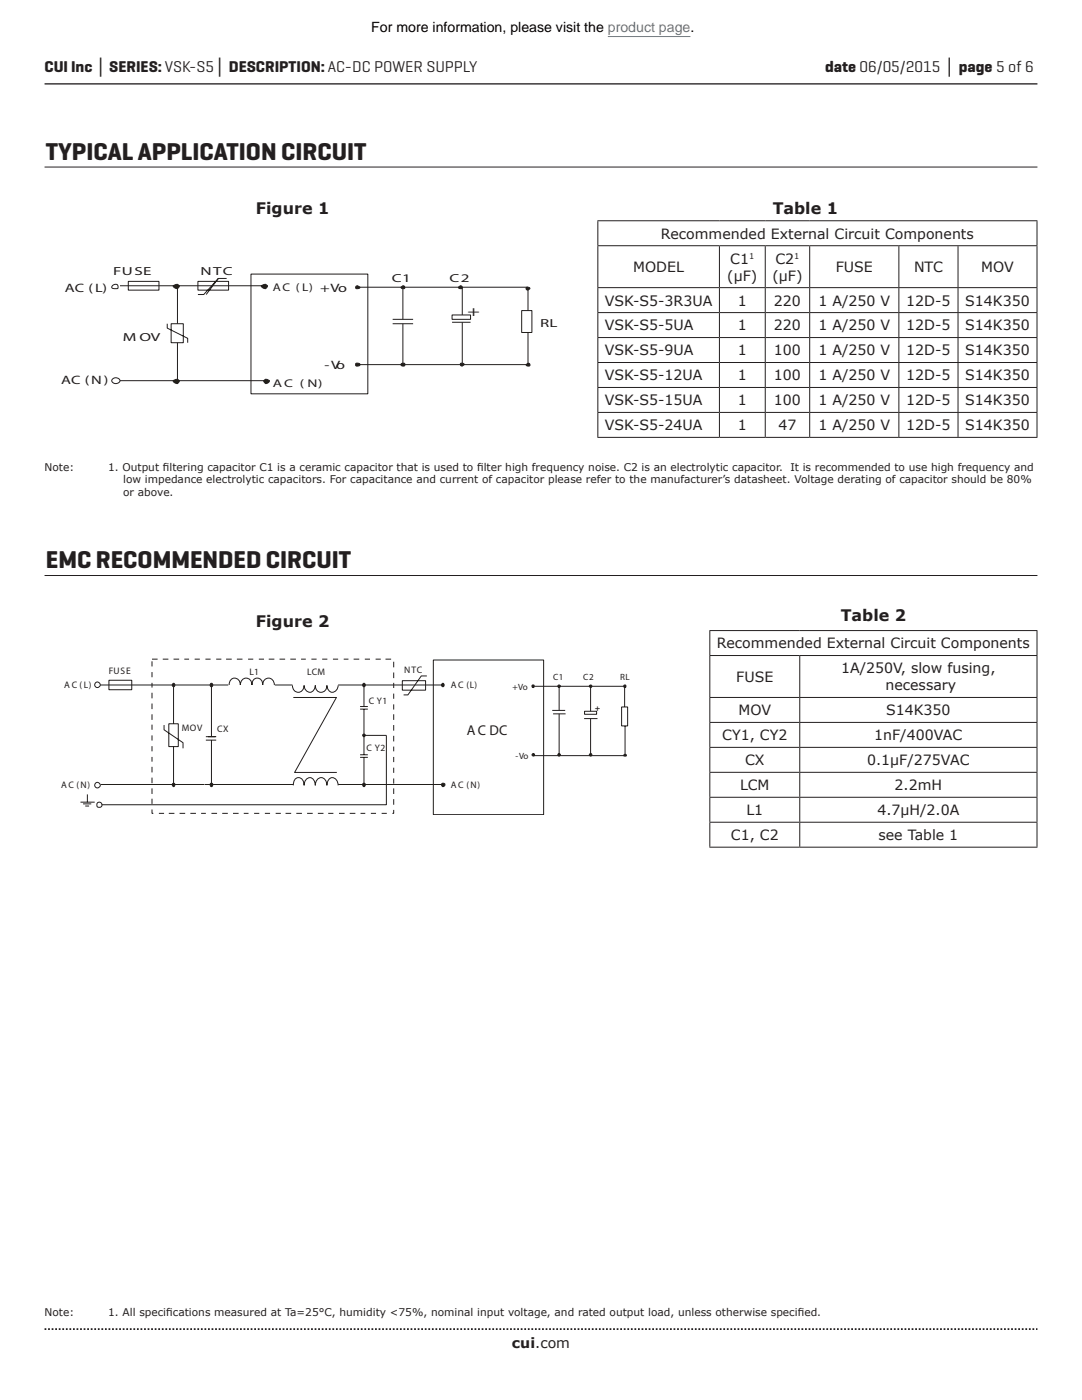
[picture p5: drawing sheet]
<svg xmlns="http://www.w3.org/2000/svg" width="216mm" height="279mm" viewBox="0 0 216 279" stroke-linecap="round" stroke-linejoin="round" font-family="sans-serif">
<path d="M8.9 16.7h198.1" fill="none" stroke="#231f20" stroke-width=".26"/>
<path d="M8.9 265.3h198.1" fill="none" stroke="#231f20" stroke-width=".35" stroke-dasharray=".4 .4 .4 .4 .4 .4" stroke-dashoffset=".7" stroke-linecap="butt"/>
<g fill="none" stroke="#231f20" stroke-width=".2">
<path d="M8.9 33.3h198.1M119.2 44.1h87.8M119.2 49h87.8M119.2 57.4h87.8M119.3 44.1v4.9M119.3 49.1v8.2M119.3 57.5v4.8M143.6 49.1v8.2M143.6 57.5v4.8M152.7 49.1v8.2M152.7 57.5v4.8M161.6 49.1v8.2"/>
<path d="M161.6 57.5v4.8M179.4 49.1v8.2M179.4 57.5v4.8M191.2 49.1v8.2M191.2 57.5v4.8M206.9 44.1v4.9M206.9 49.1v8.2M206.9 57.5v4.8M119.2 62.4h87.8M119.2 67.4h87.8M119.2 72.3h87.8M119.2 77.3h87.8"/>
<path d="M119.3 62.5v4.8M119.3 67.5v4.8M119.3 72.4v4.8M119.3 77.4v4.8M143.6 62.5v4.8M143.6 67.5v4.8M143.6 72.4v4.8M143.6 77.4v4.8M152.7 62.5v4.8M152.7 67.5v4.8M152.7 72.4v4.8M152.7 77.4v4.8"/>
<path d="M161.6 62.5v4.8M161.6 67.5v4.8M161.6 72.4v4.8M161.6 77.4v4.8M179.4 62.5v4.8M179.4 67.5v4.8M179.4 72.4v4.8M179.4 77.4v4.8M191.2 62.5v4.8M191.2 67.5v4.8M191.2 72.4v4.8M191.2 77.4v4.8"/>
<path d="M206.9 62.5v4.8M206.9 67.5v4.8M206.9 72.4v4.8M206.9 77.4v4.8M119.2 82.3h87.8M119.2 87.3h87.8M119.3 82.4v4.8M143.6 82.4v4.8M152.7 82.4v4.8M161.6 82.4v4.8M179.4 82.4v4.8M191.2 82.4v4.8"/>
<path d="M206.9 82.4v4.8M8.9 114.9h198.1"/>
</g>
<path d="M25.6 56.2h6.1v1.7h-6.1zM23.9 76h29.5" fill="none" stroke="#221f1a" stroke-width=".2"/>
<path d="M22.5 56.9a.59 .59 0 0 1 .8-.1 .59 .59 0 0 1 .2 .7l-.4 .1a.61 .61 0 0 1-.8-.3z" fill-rule="evenodd" fill="#fff"/>
<path d="M22.5 56.9a.59 .59 0 0 1 .8-.1 .59 .59 0 0 1 .2 .7l-.4 .1a.61 .61 0 0 1-.8-.3z" fill="none" stroke="#221f1a" stroke-width=".2"/>
<path d="M71.1 57.1l.3-.1 .4 .3-.1 .2-.6 .1-.1-.3z" fill-rule="evenodd" fill="#221f1a"/>
<path d="M23.9 57h28.7M71.1 57.1l.3-.1 .4 .3-.1 .2-.6 .1-.1-.3z" fill="none" stroke="#221f1a" stroke-width=".2"/>
<path d="M22.5 75.6a.8 .8 0 0 1 .9-.2 .8 .8 0 0 1 .5 .8 .81 .81 0 0 1-.9 .4 .81 .81 0 0 1-.6-.8z" fill-rule="evenodd" fill="#fff"/>
<path d="M22.5 75.6a.8 .8 0 0 1 .9-.2 .8 .8 0 0 1 .5 .8 .81 .81 0 0 1-.9 .4 .81 .81 0 0 1-.6-.8z" fill="none" stroke="#221f1a" stroke-width=".2"/>
<path d="M105 57.4l.5-.1 .2 .3-.3 .3-.3-.1z" fill-rule="evenodd" fill="#221f1a"/>
<path d="M105 57.4l.5-.1 .2 .3-.3 .3-.3-.1z" fill="none" stroke="#221f1a" stroke-width=".2"/>
<path d="M105 72.8l.4-.3 .2 .1 .1 .4h-.4z" fill-rule="evenodd" fill="#221f1a"/>
<path d="M78.4 64.6h4M90.2 62.9h3.7v.8h-3.7zM105 72.8l.4-.3 .2 .1 .1 .4h-.4z" fill="none" stroke="#221f1a" stroke-width=".2"/>
<path d="M80 57.3l.4-.3 .3 .1 .1 .4-.5 .1z" fill-rule="evenodd" fill="#221f1a"/>
<path d="M80 57.3l.4-.3 .3 .1 .1 .4-.5 .1z" fill="none" stroke="#221f1a" stroke-width=".2"/>
<path d="M91.9 72.6l.4-.1 .3 .3-.4 .3-.2-.1z" fill-rule="evenodd" fill="#221f1a"/>
<path d="M78.4 63.7h4M90.2 64.3h3.7M91.9 72.6l.4-.1 .3 .3-.4 .3-.2-.1z" fill="none" stroke="#221f1a" stroke-width=".2"/>
<path d="M80.1 72.6l.6-.1 .1 .5h-.7l-.1-.2z" fill-rule="evenodd" fill="#221f1a"/>
<path d="M80.1 72.6l.6-.1 .1 .5h-.7l-.1-.2z" fill="none" stroke="#221f1a" stroke-width=".2"/>
<path d="M91.5 57.3l.4-.3 .2 .1 .1 .4-.4 .1z" fill-rule="evenodd" fill="#221f1a"/>
<path d="M91.5 57.3l.4-.3 .2 .1 .1 .4-.4 .1z" fill="none" stroke="#221f1a" stroke-width=".2"/>
<path d="M71 72.6l.5-.1 .3 .3-.1 .2h-.6z" fill-rule="evenodd" fill="#221f1a"/>
<path d="M71 72.6l.5-.1 .3 .3-.1 .2h-.6zM104.1 62h2v4.4h-2z" fill="none" stroke="#221f1a" stroke-width=".2"/>
<path d="M52.6 76a.84 .84 0 0 1 1.2 0 .58 .58 0 0 1-.6 .5 .58 .58 0 0 1-.6-.5z" fill-rule="evenodd" fill="#221f1a"/>
<path d="M39.5 56.2h6.1v1.7h-6.1zM43.6 55.6l-2.9 3.2h-1.2M45.2 55.6h-1.6l-2.5 3.2M50.1 54.7h23.3v23.9h-23.3zM52.6 76a.84 .84 0 0 1 1.2 0 .58 .58 0 0 1-.6 .5 .58 .58 0 0 1-.6-.5z" fill="none" stroke="#221f1a" stroke-width=".2"/>
<path d="M52.1 57a.99 .99 0 0 1 1.3 0 .57 .57 0 0 1-.4 .6 .57 .57 0 0 1-.6-.2z" fill-rule="evenodd" fill="#221f1a"/>
<path d="M35.4 57v7.6M52.1 57a.99 .99 0 0 1 1.3 0 .57 .57 0 0 1-.4 .6 .57 .57 0 0 1-.6-.2zM71.4 57.3h34M80.4 57.6v6.1M92.2 57.3v5.6M105.4 57.6v4.4M35.4 68.4v7.6M80.4 64.6v8.2M92.2 64.3v8.2M105.4 66.4v6.4h-34" fill="none" stroke="#221f1a" stroke-width=".2"/>
<path d="M34.5 57a.99 .99 0 0 1 1.3 0 .57 .57 0 0 1-.4 .6 .57 .57 0 0 1-.6-.2z" fill-rule="evenodd" fill="#221f1a"/>
<path d="M34.5 57a.99 .99 0 0 1 1.3 0 .57 .57 0 0 1-.4 .6 .57 .57 0 0 1-.6-.2z" fill="none" stroke="#221f1a" stroke-width=".2"/>
<path d="M34.5 76a.99 .99 0 0 1 1.3 0 .57 .57 0 0 1-.4 .5 .57 .57 0 0 1-.6-.1z" fill-rule="evenodd" fill="#221f1a"/>
<g fill="none" stroke="#221f1a" stroke-width=".2">
<path d="M33.4 64.6v.9l4.1 2v.9M34.1 64.6h2.5v3.8h-2.5zM34.5 76a.99 .99 0 0 1 1.3 0 .57 .57 0 0 1-.4 .5 .57 .57 0 0 1-.6-.1zM34.6 136.7v7.7M42.2 136.7v10.3M58.4 136.8a1.18 1.18 0 0 0 1.1 1.4 1.18 1.18 0 0 0 1.2-1.4 1.14 1.14 0 0 0 1.1 1.4 1.14 1.14 0 0 0 1.1-1.4 1.18 1.18 0 0 0 1.2 1.4 1.18 1.18 0 0 0 1.1-1.4 1.14 1.14 0 0 0 1.2 1.4 1.14 1.14 0 0 0 1.1-1.4M58.5 139.2h8.6l-8.3 15h8.4M72.6 136.7v4.3M86.5 131.7h22v30.9h-22zM32.7 144.7v.9l3.8 2.6v1.1M33.7 144.4h1.9v4.6h-1.9zM34.6 149v7.6"/>
<path d="M41.1 147h2M41.1 147.7h2M42.2 147.7v8.9M58.5 156.7a1.11 1.11 0 0 1 .4-1.2 1.11 1.11 0 0 1 1.3 0l.3 .3 .2 .9a1.17 1.17 0 0 1 .4-1.2 1.17 1.17 0 0 1 1.4 0l.4 .7v.5a1.2 1.2 0 0 1 .5-1.2 1.2 1.2 0 0 1 1.4 0l.4 .7v.5a1.14 1.14 0 0 1 .5-1.2 1.14 1.14 0 0 1 1.3 0l.4 .7 .1 .5M71.9 141h1.5M71.9 141.5h1.5M71.9 150.6h1.5M71.9 151.1h1.5M72.6 141.5v9.1M72.6 151.1v5.5M72.6 146.8h4.5"/>
<circle cx="19.5" cy="136.7" r=".56"/>
<circle cx="19.5" cy="156.7" r=".56"/>
</g>
<circle cx="34.6" cy="136.7" r=".32" fill="#221f1a"/>
<circle cx="34.6" cy="136.7" r=".32" fill="none" stroke="#221f1a" stroke-width=".2"/>
<path d="M34.4 156.4l.2-.1 .3 .1-.1 .5-.2 .1-.2-.2z" fill-rule="evenodd" fill="#221f1a"/>
<path d="M34.4 156.4l.2-.1 .3 .1-.1 .5-.2 .1-.2-.2z" fill="none" stroke="#221f1a" stroke-width=".2"/>
<circle cx="42.2" cy="156.6" r=".3" fill="#221f1a"/>
<circle cx="42.2" cy="156.6" r=".3" fill="none" stroke="#221f1a" stroke-width=".2"/>
<circle cx="42.2" cy="136.7" r=".32" fill="#221f1a"/>
<circle cx="42.2" cy="136.7" r=".32" fill="none" stroke="#221f1a" stroke-width=".2"/>
<circle cx="72.6" cy="156.6" r=".3" fill="#221f1a"/>
<circle cx="72.6" cy="156.6" r=".3" fill="none" stroke="#221f1a" stroke-width=".2"/>
<circle cx="72.6" cy="136.7" r=".32" fill="#221f1a"/>
<circle cx="72.6" cy="136.7" r=".32" fill="none" stroke="#221f1a" stroke-width=".2"/>
<circle cx="72.6" cy="146.8" r=".25" fill="#221f1a"/>
<g fill="none" stroke="#221f1a" stroke-width=".2">
<path d="M20 136.7h25.5M54.8 136.7h3.6M67.5 136.7h20.9M20.1 156.6h20.6M40.8 156.6h17.7M67.5 156.6h20.9M77.1 146.8v13.8h-56.8"/>
<circle cx="72.6" cy="146.8" r=".25"/>
<circle cx="19.8" cy="160.6" r=".55"/>
</g>
<circle cx="88.4" cy="156.6" r=".33" fill="#221f1a"/>
<circle cx="88.4" cy="156.6" r=".33" fill="none" stroke="#221f1a" stroke-width=".2"/>
<circle cx="88.4" cy="136.7" r=".32" fill="#221f1a"/>
<g fill="none" stroke="#221f1a" stroke-width=".2">
<path d="M21.7 135.8h4.6v1.9h-4.6zM17.4 158.5v1.6M16.1 160.1h2.8M16.6 160.4h1.6M17 160.9h.8"/>
<circle cx="88.4" cy="136.7" r=".32"/>
</g>
<path d="M106.2 136.7h.4v.4l-.2 .1-.2-.1z" fill-rule="evenodd" fill="#221f1a"/>
<path d="M106.2 136.7h.4v.4l-.2 .1-.2-.1z" fill="none" stroke="#221f1a" stroke-width=".2"/>
<circle cx="124.7" cy="137" r=".26" fill="#221f1a"/>
<circle cx="124.7" cy="137" r=".26" fill="none" stroke="#221f1a" stroke-width=".2"/>
<path d="M124.5 150.6h.4l.1 .2-.4 .1z" fill-rule="evenodd" fill="#221f1a"/>
<path d="M110.4 142.5h2.5M116.6 141.9h2.4v.7h-2.4zM124.5 150.6h.4l.1 .2-.4 .1z" fill="none" stroke="#221f1a" stroke-width=".2"/>
<circle cx="117.8" cy="137" r=".26" fill="#221f1a"/>
<circle cx="117.8" cy="137" r=".26" fill="none" stroke="#221f1a" stroke-width=".2"/>
<circle cx="111.6" cy="150.6" r=".26" fill="#221f1a"/>
<g fill="none" stroke="#221f1a" stroke-width=".2">
<path d="M110.2 141.8h2.6M116.6 143.4h2.6"/>
<circle cx="111.6" cy="150.6" r=".26"/>
</g>
<circle cx="117.9" cy="150.6" r=".25" fill="#221f1a"/>
<circle cx="117.9" cy="150.6" r=".25" fill="none" stroke="#221f1a" stroke-width=".2"/>
<circle cx="111.6" cy="137" r=".26" fill="#221f1a"/>
<circle cx="111.6" cy="137" r=".26" fill="none" stroke="#221f1a" stroke-width=".2"/>
<circle cx="106.4" cy="150.6" r=".25" fill="#221f1a"/>
<g fill="none" stroke="#221f1a" stroke-width=".2">
<path d="M30.3 131.5h1.1M30.3 132v1M30.3 134.1v1.1M30.3 136.3v.9M30.3 138.3v1.1M32.5 131.5h1.1M34.6 131.5h1.1M36.8 131.5h.9M38.8 131.5h1.1M41 131.5h1M43.1 131.5h1.1M45.1 131.5h1.1"/>
<path d="M45.7 136.7a1.14 1.14 0 0 1 1.1-1.4 1.14 1.14 0 0 1 1.2 1.4 1.18 1.18 0 0 1 1.1-1.4 1.18 1.18 0 0 1 1.2 1.4 1.11 1.11 0 0 1 1-1.4 1.11 1.11 0 0 1 1.1 1.4 1.18 1.18 0 0 1 1.2-1.4 1.18 1.18 0 0 1 1.1 1.4M47.3 131.5h1.1M49.5 131.5h1M51.7 131.5h1M53.6 131.5h1.1M55.8 131.5h1.1M57.9 131.5h1.1M60.1 131.5h.9M62.1 131.5h1.1M64.3 131.5h1M66.4 131.5h1.1M68.6 131.5h.9"/>
<path d="M70.6 131.5h1.1M72.8 131.5h1M74.9 131.5h1.1M76.9 131.5h1.1M78.6 132.1v1.1M78.6 134.2v1.1M78.6 136.3v1M78.6 138.4v1.1M80.3 135.8h4.6v1.9h-4.6zM85.2 134.9h-1.1l-2.7 3.8h-.9M106.6 137h18.3M111.6 137v4.8"/>
<path d="M117.8 137v4.9M124.6 137v4M30.3 140.4v1.1M30.3 142.6v1.1M30.3 144.6v1M30.3 146.8v1M30.3 148.9v1M30.3 151.1v.9M30.3 153v1.2M30.3 155.2v1.1M30.3 157.3v1.2M30.3 159.4v1"/>
<path d="M78.6 140.6v1M78.6 142.6v1.1M78.6 144.7v1.1M78.6 146.8v1.2M78.6 149v.9M78.6 151.1v1M78.6 153.2v1M78.6 155.4v1M78.6 157.3v1.2M78.6 159.5v1.1M106.6 150.8h18.4M111.6 142.5v8"/>
<path d="M117.8 143.4v7.2M124 141.1h1.2v3.8h-1.2zM124.7 144.9v5.7M30.3 161.5v.8h.3M31.7 162.3h1M33.7 162.3h1.1M35.8 162.3h1.2M38 162.3h1.1M40.1 162.3h1M42.2 162.3h1.1M44.3 162.3h1.2M46.5 162.3h1.1"/>
<path d="M48.6 162.3h1M50.7 162.3h1M52.9 162.3h1M55 162.3h1M57 162.3h1.1M59.1 162.3h1.1M61.3 162.3h1.1M63.4 162.3h1.1M65.5 162.3h1M67.6 162.3h1.2M69.8 162.3h1.1M71.9 162.3h1"/>
<path d="M74 162.3h1M76.2 162.3h1M78.6 161.6v.7h-.3"/>
<circle cx="106.4" cy="150.6" r=".25"/>
</g>
<g fill="none" stroke="#231f20" stroke-width=".2">
<path d="M141.5 125.8h65.5M141.5 130.8h65.5M141.5 139.2h65.5M141.6 125.9v4.8M141.6 130.9v8.2M141.6 139.3v4.8M159.6 130.9v8.2M159.6 139.3v4.8M206.9 125.9v4.8M206.9 130.9v8.2M206.9 139.3v4.8M141.5 144.2h65.5"/>
<path d="M141.5 149.2h65.5M141.5 154.1h65.5M141.5 159.1h65.5M141.6 144.3v4.8M141.6 149.2v4.8M141.6 154.2v4.8M141.6 159.2v4.8M159.6 144.3v4.8M159.6 149.2v4.8M159.6 154.2v4.8M159.6 159.2v4.8M206.9 144.3v4.8"/>
<path d="M206.9 149.2v4.8M206.9 154.2v4.8M206.9 159.2v4.8M141.5 164.1h65.5M141.5 169.1h65.5M141.6 164.2v4.8M159.6 164.2v4.8M206.9 164.2v4.8"/>
</g>
<path d="M121.3 7.3h16.5" fill="none" stroke="#4582a4" stroke-width=".2"/>
<g font-size="4.9" fill="#231f20">
<text x="9.1" y="31.9">TYPICAL APPLICATION CIRCUIT</text>
<text x="9.1" y="113.4">EMC RECOMMENDED CIRCUIT</text>
</g>
<g font-size="3.2" fill="#231f20">
<text x="8.9" y="14.3">CUI Inc │ SERIES: VSK-S5│ DESCRIPTION: AC-DC POWER SUPPLY</text>
<text x="164.6" y="14.3">date 06/05/2015 │ page 5 of 6</text>
<text x="51.1" y="42.6">Figure 1</text>
<text x="154.2" y="42.6">Table 1</text>
<text x="51.1" y="125.1">Figure 2</text>
<text x="167.8" y="123.9">Table 2</text>
</g>
<text font-size="2.9" fill="#221f1a" x="93.3" y="63.1">+</text>
<text font-size="2.8" x="74.1" y="6.4">For more information, please visit the product page.</text>
<g font-size="2.8" fill="#231f20">
<text x="131.9" y="47.6">Recommended External Circuit Components</text>
<text x="145.7" y="52.6">C1</text>
<text x="154.7" y="52.6">C2</text>
<text x="126.4" y="54.3">MODEL</text>
<text x="145.1" y="56">(μF)</text>
<text x="154.1" y="56">(μF)</text>
<text x="166.8" y="54.3">FUSE</text>
<text x="182.4" y="54.3">NTC</text>
<text x="195.8" y="54.3">MOV</text>
<text x="120.7" y="61">VSK-S5-3R3UA</text>
<text x="120.7" y="66">VSK-S5-5UA</text>
<text x="147.2" y="61">1</text>
<text x="147.2" y="66">1</text>
<text x="154.4" y="61">220</text>
<text x="154.4" y="66">220</text>
<text x="163.3" y="61">1 A/250 V</text>
<text x="163.3" y="66">1 A/250 V</text>
<text x="180.8" y="61">12D-5</text>
<text x="180.8" y="66">12D-5</text>
<text x="192.6" y="61">S14K350</text>
<text x="192.6" y="66">S14K350</text>
<text x="120.7" y="70.9">VSK-S5-9UA</text>
<text x="147.2" y="70.9">1</text>
<text x="154.4" y="70.9">100</text>
<text x="163.3" y="70.9">1 A/250 V</text>
<text x="180.8" y="70.9">12D-5</text>
<text x="192.6" y="70.9">S14K350</text>
<text x="120.7" y="75.9">VSK-S5-12UA</text>
<text x="147.2" y="75.9">1</text>
<text x="154.4" y="75.9">100</text>
<text x="163.3" y="75.9">1 A/250 V</text>
<text x="180.8" y="75.9">12D-5</text>
<text x="192.6" y="75.9">S14K350</text>
<text x="120.7" y="80.9">VSK-S5-15UA</text>
<text x="147.2" y="80.9">1</text>
<text x="154.4" y="80.9">100</text>
<text x="163.3" y="80.9">1 A/250 V</text>
<text x="180.8" y="80.9">12D-5</text>
<text x="192.6" y="80.9">S14K350</text>
<text x="120.7" y="85.9">VSK-S5-24UA</text>
<text x="147.2" y="85.9">1</text>
<text x="155.3" y="85.9">47</text>
<text x="163.3" y="85.9">1 A/250 V</text>
<text x="180.8" y="85.9">12D-5</text>
<text x="192.6" y="85.9">S14K350</text>
<text x="143.1" y="129.4">Recommended External Circuit Components</text>
<text x="146.9" y="136.1">FUSE</text>
<text x="167.9" y="134.4">1A/250V, slow fusing,</text>
<text x="176.7" y="137.8">necessary</text>
<text x="147.3" y="142.8">MOV</text>
<text x="176.8" y="142.8">S14K350</text>
<text x="144.1" y="147.7">CY1, CY2</text>
<text x="174.4" y="147.7">1nF/400VAC</text>
<text x="148.7" y="152.7">CX</text>
<text x="173" y="152.7">0.1μF/275VAC</text>
<text x="147.7" y="157.7">LCM</text>
<text x="178.5" y="157.7">2.2mH</text>
<text x="145.8" y="167.7">C1, C2</text>
<text x="148.9" y="162.7">L1</text>
<text x="175.1" y="162.7">4.7μH/2.0A</text>
<text x="175.3" y="167.7">see Table 1</text>
<text x="102.2" y="269">cui.com</text>
</g>
<text font-size="2.8" fill="#221f1a" x="93.2" y="146.6">AC DC</text>
<g font-size="2.4" fill="#221f1a">
<text x="13" y="58.2">AC ( L)</text>
<text x="12.2" y="76.7">AC (N)</text>
<text x="64.7" y="73.7">-Vo</text>
</g>
<g font-size="2.3" fill="#221f1a">
<text x="22.6" y="54.8">FUSE</text>
<text x="40" y="54.8">NTC</text>
<text x="78.2" y="56.3">C1</text>
<text x="89.7" y="56.3">C2</text>
<text x="107.8" y="65.2">RL</text>
<text x="24.5" y="68.1">M OV</text>
</g>
<g font-size="2.2" fill="#221f1a">
<text x="54.5" y="58">AC ( L) +Vo</text>
<text x="54.5" y="77.1">AC ( N)</text>
</g>
<g font-size="2.1" fill="#231f20">
<text x="8.9" y="93.9">Note:</text>
<text x="21.6" y="93.9">1. Output f</text>
<text x="32.5" y="93.9">iltering capacitor C1 is a ceramic capacitor that is used to f</text>
<text x="95.2" y="93.9">ilter high frequency noise. C2 is an electrolytic capacitor.</text>
<text x="157.7" y="93.9">It is recommended to use high frequency and</text>
<text x="24.6" y="96.5">low impedance electrolytic capacitors. For capacitance and current of capacitor please refer to the manufacturer’s datasheet. Voltage derating of capacitor should be 80%</text>
<text x="24.6" y="99">or above.</text>
<text x="8.9" y="262.7">Note:</text>
<text x="21.6" y="262.7">1. All specif</text>
<text x="33.2" y="262.7">ications measured at Ta=25°C, humidity &lt;75%, nominal input voltage, and rated output load, unless otherwise specif</text>
<text x="159.2" y="262.7">ied.</text>
</g>
<g font-size="1.9" fill="#221f1a">
<text x="12.8" y="137.3">A C ( L)</text>
<text x="21.7" y="134.5">FUSE</text>
<text x="49.8" y="134.6">L1</text>
<text x="61.3" y="134.7">LCM</text>
<text x="80.6" y="134.3">NTC</text>
<text x="90" y="137.3">AC (L)</text>
<text x="73.6" y="140.6">C Y1</text>
<text x="118.7" y="142.1">+</text>
<text x="36.3" y="145.9">MOV</text>
<text x="43.3" y="146.1">CX</text>
<text x="73.1" y="149.9">C Y2</text>
<text x="12.2" y="157.3">AC (N)</text>
<text x="90" y="157.3">AC (N)</text>
</g>
<g font-size="1.8" fill="#221f1a">
<text x="102.3" y="137.7">+Vo</text>
<text x="110.4" y="135.8">C1</text>
<text x="116.4" y="135.8">C2</text>
<text x="123.8" y="135.8">RL</text>
<text x="102.9" y="151.5">-Vo</text>
</g>
<g font-size="1.6" fill="#231f20">
<text x="149.5" y="51.7">1</text>
<text x="158.5" y="51.7">1</text>
</g>
</svg>
